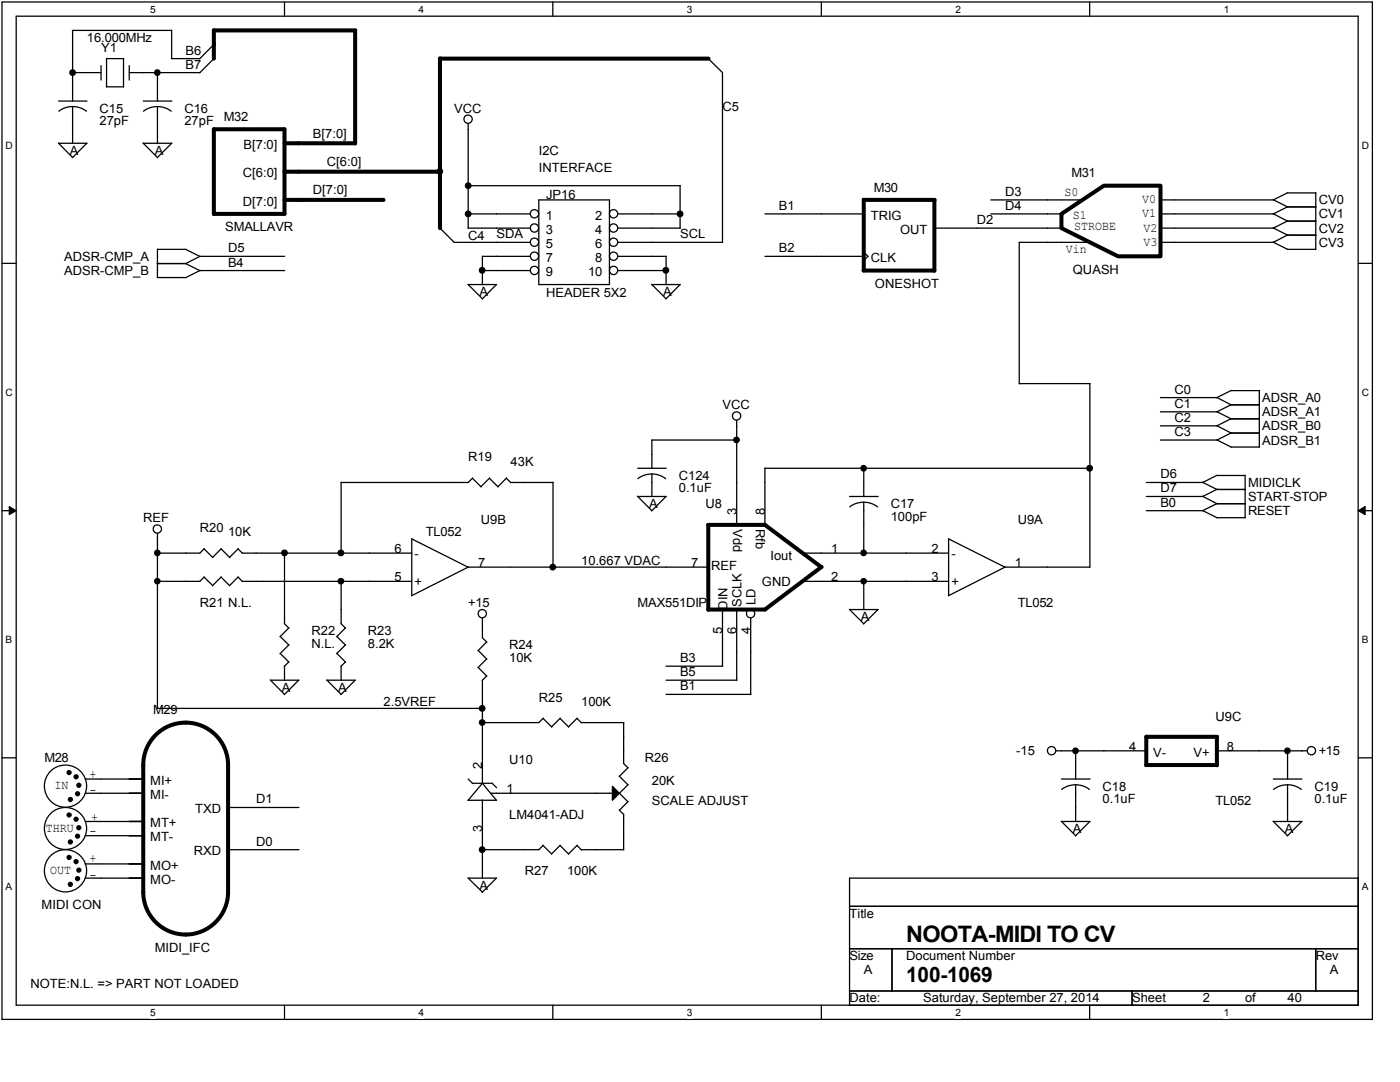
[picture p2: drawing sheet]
<svg xmlns="http://www.w3.org/2000/svg" width="279mm" height="216mm" viewBox="0 0 279 216" stroke-linecap="round" stroke-linejoin="round" font-family="sans-serif">
<path d="M.4 .4h273.5v203h-273.5zM3.2 3.2h267.9v197.4h-267.9z" fill="none" stroke="#000" stroke-width=".25"/>
<g fill="#fff">
<path d="M30 .7h1.1v2.3h-1.1z"/>
<path d="M30 200.9h1.1v2.3h-1.1z"/>
</g>
<path d="M56.8 .4v2.8M56.8 200.6v2.8" fill="none" stroke="#000" stroke-width=".25"/>
<g fill="#fff">
<path d="M83.5 .7h1.1v2.3h-1.1z"/>
<path d="M83.5 200.9h1.1v2.3h-1.1z"/>
</g>
<path d="M110.3 .4v2.8M110.3 200.6v2.8" fill="none" stroke="#000" stroke-width=".25"/>
<g fill="#fff">
<path d="M137.1 .7h1.1v2.3h-1.1z"/>
<path d="M137.1 200.9h1.1v2.3h-1.1z"/>
</g>
<path d="M163.9 .4v2.8M163.9 200.6v2.8" fill="none" stroke="#000" stroke-width=".25"/>
<g fill="#fff">
<path d="M190.7 .7h1.1v2.3h-1.1z"/>
<path d="M190.7 200.9h1.1v2.3h-1.1z"/>
</g>
<path d="M217.5 .4v2.8M217.5 200.6v2.8" fill="none" stroke="#000" stroke-width=".25"/>
<g fill="#fff">
<path d="M244.2 .7h1.1v2.3h-1.1z"/>
<path d="M244.2 200.9h1.1v2.3h-1.1z"/>
<path d="M1.1 27.9h1.5v2.2h-1.5z"/>
<path d="M271.8 27.9h1.4v2.2h-1.4z"/>
<path d="M1.1 77.2h1.5v2.2h-1.5z"/>
<path d="M271.8 77.2h1.4v2.2h-1.4z"/>
</g>
<path d="M.4 52.5h2.8M271.1 52.5h2.8" fill="none" stroke="#000" stroke-width=".25"/>
<g fill="#fff">
<path d="M1.1 126.5h1.3v2.3h-1.3z"/>
<path d="M271.8 126.5h1.3v2.3h-1.3z"/>
</g>
<path d="M.4 101.9h2.8M271.1 101.9h2.8" fill="none" stroke="#000" stroke-width=".25"/>
<path d="M1.8 101.1l1.4 .8-1.4 .8zM271.1 101.9l1.3-.8v1.6z" fill="#000"/>
<path d="M1.8 101.1l1.4 .8-1.4 .8zM271.1 101.9l1.3-.8v1.6z" fill="none" stroke="#000" stroke-width=".2"/>
<g fill="#fff">
<path d="M1.1 175.9h1.3v2.2h-1.3z"/>
<path d="M271.8 175.9h1.3v2.2h-1.3z"/>
</g>
<g fill="none" stroke="#000" stroke-width=".25">
<path d="M14.5 14.5h5.7M20.2 13.1v2.9M21.2 17.3h3.5M24.7 11.7v5.7M24.7 11.7h-3.4v5.6M25.8 13.1v2.9M25.8 14.5h14.1M31.4 14.4v5.8M34.2 11.7h5.7M34.3 6.1h-19.8v14.1M34.3 6v5.7M42.7 11.7l-2.9 2.8"/>
<path d="M42.7 8.9l-2.9 2.8M141.3 11.7l2.9 2.8v33.9M11.7 28.5l2.8 2.9M11.7 28.6h5.7M11.7 20.2h5.7M14.5 21.3l1.4 .2 1.3 .7M14.5 21.3l-1.5 .2-1.3 .7M14.5 21.3v7.3M17.3 28.6l-2.9 2.9M28.5 28.5l2.9 2.9M28.6 28.6h5.7M28.6 20.2h5.7"/>
<path d="M31.4 21.3l1.5 .2 1.3 .7M31.4 21.3l-1.5 .2-1.3 .7M31.4 21.3v7.3M34.3 28.6l-2.9 2.9M93.4 24.7v20.9M93.4 37.1h42.4M107.5 39.9h14.1v16.9h-14.1zM135.7 37.1v8.5M197.7 39.9h18.4M231.6 37.1v14M231.6 39.9h22.6M254.1 39.8l2.9 1.5"/>
<path d="M257 38.5h5.6M257 38.4l-2.9 1.5M262.6 38.5v11.3M31.4 52.6h5.7l2.8 1.4M31.4 55.4h5.7M31.4 49.7v5.7M31.4 49.8h5.7l2.8 1.4M56.8 51.1h-16.9l-2.9 1.5M56.8 54h-16.9l-2.9 1.4M87.8 45.5l2.8 2.9h15.2M93.4 56.7l2.9 2.9M93.4 56.8h5.7l-2.9 2.9"/>
<path d="M93.4 42.7h12.4M93.4 45.5h12.4M96.3 54h9.5M105.8 51.1h-9.5v5.7M123.3 42.7h12.5M123.3 51.1h9.7M123.3 45.5h12.5M123.3 48.4h20.9M123.3 54h9.7M130.1 56.7l2.8 2.9M130.1 56.8h5.7M132.9 51.1v5.7"/>
<path d="M135.7 56.8l-2.8 2.9M152.7 42.7h19.7M152.7 51.1h19.7M172.4 50.3l.8 .8-.8 .9M186.5 45.5h25.3M197.7 42.7h14.1M217.5 48.4h-14.1v28.2M231.6 42.7h22.6M231.6 45.5h22.6M231.6 48.4h22.6M254.1 42.6l2.9 1.5M254.1 45.5l2.9 1.4"/>
<path d="M254.1 48.3l2.9 1.5M256.9 41.3h5.7M256.9 44.1h5.7M256.9 46.9h5.7M256.9 49.8h5.7M257 41.2l-2.9 1.5M257 44.1l-2.9 1.4M257 46.9l-2.9 1.5M203.4 76.5h14.1M217.5 76.5v36.7M242.8 79.3l2.9 1.5h5.7M245.7 77.9h5.7"/>
<path d="M245.7 77.9l-2.8 1.4h-11.3M251.3 77.9v11.3M68.1 96.2v14.2M94.3 95.4l-.9 .9h-25.3M97.7 95.4l-1.7 1.8-1.7-1.8M101.1 95.4l.8 .9M101.1 95.4l-1.7 1.8-1.7-1.8M101.9 96.3h8.5M110.4 96.2v17M127.2 99l2.9 2.9M127.3 99.1h5.7M127.3 93.4h5.7"/>
<path d="M130.1 94.6l1.4 .2 1.3 .7M130.1 94.6l-1.5 .2-1.3 .7M130.1 94.6v4.5M132.9 99.1l-2.8 2.8M147 83.9v20.8M147 87.8h-16.9v5.6M152.7 93.4v11.3M152.7 93.4h64.8M169.5 99.1h5.8M172.4 93.4v5.7M228.8 99.1h11.3M228.8 96.3h11.3"/>
<path d="M240 96.2l2.9 1.5M240 99l2.9 1.5-2.9 1.4M242.8 82.1l2.9 1.5h5.7M242.8 84.9l2.9 1.5h5.7M242.8 87.8l2.9 1.4h5.6M242.8 97.7h5.7M242.9 94.9h5.6M242.9 94.8l-2.9 1.5M242.9 97.6l-2.9 1.5M245.7 80.7l-2.8 1.5h-11.3M245.7 83.5l-2.8 1.5h-11.3M245.7 86.4l-2.8 1.4h-11.3"/>
<path d="M248.5 94.9v8.4M31.4 106.4v35M40.7 109.5l1.8 1.8M40.7 115.2l1.8 1.7M40.8 109.5l-.9 .9h-8.5M40.8 115.1l-.9 .9h-8.5M44.1 109.5l1.8 1.8M44.1 115.2l1.8 1.7M44.2 109.5l-1.8 1.7M44.2 115.1l-1.8 1.7M47.5 109.5l.9 .9M47.5 115.2l.9 .8"/>
<path d="M47.6 109.5l-1.8 1.7M47.6 115.1l-1.8 1.7M48.4 110.4h33.8M48.4 116h33.8M56.8 110.3v14.2l.9 .9M68.1 116v8.5l.9 .9-1.8 1.6M82.2 107.5v11.3M82.2 107.5l11.3 5.7M141.4 113.2h-48l-11.3 5.7M160.2 110.4h29.1M160.2 116h29.1M172.4 100.2l1.4 .2 1.3 .7"/>
<path d="M172.4 100.2l-1.5 .2-1.3 .7M172.4 100.2v10.2M172.4 116v5.7M189.3 107.5v11.3M189.3 107.5l11.3 5.7M217.5 113.2h-16.9l-11.3 5.7M228.8 101.9h11.3M240 101.9l2.9 1.4M242.8 100.5h5.7M242.8 103.3h5.7M53.9 135.7l2.9 2.9M54 135.7h5.7"/>
<path d="M55.9 127l1.8 1.7M55.9 130.4l1.8 1.7M56.8 132.9v2.8M57.6 125.3l-1.7 1.7M57.6 128.7l-1.7 1.7M57.6 132.1l-.9 .9M59.6 135.7l-2.9 2.9M65.2 135.7l2.9 2.9M65.2 135.7h5.7l-2.9 2.9M67.2 127l1.8 1.7M67.2 130.4l1.8 1.7M68.1 132.9v2.8"/>
<path d="M68.9 128.7l-1.7 1.7M68.9 132.1l-.9 .9M95.4 129.8l1.8 1.7M95.4 133.2l1.8 1.7M96.3 123.3v4l.9 .8-1.8 1.7M96.3 135.7v20.6l-2.9 3.4M97.1 134.9l-.9 .9M97.1 131.5l-1.7 1.7M132.9 135.7h14.2M132.9 132.9h11.3M132.9 138.6h17M144.2 121.6v11.3"/>
<path d="M147 121.6v14.1M149.8 123.3v15.3M169.5 121.6l2.9 2.9M169.5 121.6h5.8M175.2 121.6l-2.9 2.9M.4 151.2h2.8M17 158.3h11.6M17 155.4h11.6M31.4 141.4h64.9M93.4 155.4l.9 .9M94.3 156.3h4l.8 .9M96.2 156.3l2.9 3.4h-5.7"/>
<path d="M96.3 159.6v15.6M97.9 158.3h24.3M108.4 143.3l1.7 1.8M108.4 143.3l-.9 .9h-11.3M111.8 143.3l1.7 1.8M111.8 143.3l-1.7 1.7M115.2 143.3l.8 .9M115.2 143.3l-1.7 1.7M116 144.2h8.5v8.2M122.2 156.9l1.4 1.4-1.4 1.4zM123.6 158.2l1.8 1.7-1.8 1.8M123.6 154.9l1.7 1.7"/>
<path d="M124.4 152.3l.9 .9M125.4 156.5l-1.8 1.8M125.4 153.2l-1.8 1.7M210.7 149.8h18.1M211.8 155.4h5.7M214.7 156.6l1.4 .2 1.3 .7M214.7 156.6l-1.5 .2-1.3 .7M214.7 149.8v5.6M214.7 156.6v7.3M242.9 149.8h18M254.1 155.4h5.7M257 156.6l1.4 .2 1.3 .7"/>
<path d="M257 156.6l-1.5 .2-1.3 .7M257 149.8v5.6M257 156.6v7.3M271.1 151.2h2.8M17 175.2h11.6M17 163.9h11.6M17 166.8h11.6M17 172.4h11.6M45.5 161.1h14.2M45.5 169.5h14.2M93.4 175.2l2.9 2.8M93.4 175.2h5.7l-2.9 2.9"/>
<path d="M108.4 168.7l1.7 1.7M108.4 168.7l-.9 .8h-11.3M111.8 168.7l1.7 1.7M111.8 168.7l-1.7 1.7M115.2 168.7l.8 .9M115.2 168.7l-1.7 1.7M116 169.5h8.5M123.6 161.6l.9 .9v7.1M169.5 175.2h101.6v25.4h-101.6zM211.8 163.9l2.9 2.9M211.8 163.9h5.7M217.5 163.9l-2.9 2.9"/>
<path d="M254.1 163.9l2.9 2.9M254.1 163.9h5.7M259.8 163.9l-2.9 2.9M169.5 180.8h101.6M169.5 189.3h101.6M169.5 197.7h101.6M178 189.3v8.4M225.9 197.7v2.9M262.6 189.3v8.4"/>
<circle cx="14.5" cy="14.5" r=".56"/>
<circle cx="31.4" cy="14.5" r=".55"/>
<circle cx="87.8" cy="34.2" r=".55"/>
<circle cx="93.4" cy="23.8" r=".83"/>
<circle cx="93.4" cy="37" r=".56"/>
<circle cx="93.4" cy="42.7" r=".56"/>
<circle cx="96.2" cy="53.9" r=".56"/>
<circle cx="106.7" cy="51.1" r=".83"/>
<circle cx="106.7" cy="54" r=".83"/>
<circle cx="106.7" cy="45.5" r=".83"/>
<circle cx="106.7" cy="42.7" r=".83"/>
<circle cx="106.7" cy="48.3" r=".83"/>
<circle cx="122.4" cy="45.5" r=".83"/>
<circle cx="122.4" cy="51.1" r=".83"/>
<circle cx="122.4" cy="54" r=".83"/>
<circle cx="122.4" cy="42.7" r=".83"/>
<circle cx="122.4" cy="48.3" r=".83"/>
<circle cx="132.9" cy="53.9" r=".56"/>
<circle cx="135.7" cy="42.7" r=".56"/>
<circle cx="147" cy="87.8" r=".55"/>
<circle cx="147" cy="83" r=".83"/>
<circle cx="172.3" cy="93.4" r=".55"/>
<circle cx="217.5" cy="93.4" r=".56"/>
<circle cx="31.4" cy="110.3" r=".55"/>
<circle cx="31.4" cy="116" r=".54"/>
<circle cx="31.4" cy="105.6" r=".83"/>
<circle cx="56.8" cy="110.3" r=".56"/>
<circle cx="68" cy="110.3" r=".56"/>
<circle cx="68" cy="116" r=".55"/>
<circle cx="110.3" cy="113.2" r=".56"/>
<circle cx="172.3" cy="110.3" r=".55"/>
<circle cx="172.4" cy="116" r=".54"/>
<circle cx="96.2" cy="122.4" r=".83"/>
<circle cx="149.8" cy="122.4" r=".83"/>
<circle cx="13.1" cy="156.9" r="4.2"/>
<circle cx="13.8" cy="154.2" r=".4"/>
<circle cx="14" cy="159.5" r=".4"/>
<circle cx="15.2" cy="155" r=".4"/>
<circle cx="15.5" cy="158.4" r=".4"/>
<circle cx="15.7" cy="156.7" r=".4"/>
<circle cx="96.2" cy="141.3" r=".56"/>
<circle cx="96.2" cy="144.2" r=".55"/>
<circle cx="209.9" cy="149.8" r=".83"/>
<circle cx="214.6" cy="149.8" r=".55"/>
<circle cx="256.9" cy="149.8" r=".55"/>
<circle cx="261.7" cy="149.8" r=".83"/>
<circle cx="13.1" cy="173.8" r="4.2"/>
<circle cx="13.1" cy="165.3" r="4.2"/>
<circle cx="13.8" cy="162.6" r=".4"/>
<circle cx="13.8" cy="171.1" r=".4"/>
<circle cx="14" cy="168" r=".4"/>
<circle cx="14" cy="176.5" r=".4"/>
<circle cx="15.2" cy="163.5" r=".4"/>
<circle cx="15.2" cy="171.9" r=".4"/>
<circle cx="15.5" cy="166.9" r=".4"/>
<circle cx="15.5" cy="175.3" r=".4"/>
<circle cx="15.7" cy="173.6" r=".4"/>
<circle cx="15.7" cy="165.2" r=".4"/>
<circle cx="96.2" cy="169.5" r=".56"/>
</g>
<g fill="none" stroke="#000" stroke-width=".8">
<path d="M42.7 6v5.7M42.7 6.1h28.2v22.5M141.4 11.7h-53.6v33.8M42.7 25.8h14.1v16.9h-14.1zM56.8 28.6h14.1M56.8 39.9h19.7M56.8 34.3h31M172.3 54h14.2M172.4 54v-14.1h14.1v14.1M211.8 42.7l8.5-5.6h11.3v14h-8.5l-11.3-5.6zM141.3 104.7h11.4M141.4 104.7v17"/>
<path d="M152.6 104.7l11.3 8.5M164 113.1l-11.3 8.5M141.4 121.6h11.3M45.5 152.7a8.5 8.5 0 0 0-8.4-8.5 8.5 8.5 0 0 0-8.5 8.5v25.4M45.5 152.6v25.4a8.5 8.5 0 0 1-8.4 8.5 8.5 8.5 0 0 1-8.5-8.5M228.7 152.7h14.2M228.8 147h14.1v5.7M228.8 147v5.7"/>
</g>
<g fill="#000">
<path d="M122.2 156.9l1.4 1.4-1.4 1.4z"/>
<circle cx="14.5" cy="14.5" r=".56"/>
<circle cx="31.4" cy="14.5" r=".55"/>
<circle cx="87.8" cy="34.2" r=".55"/>
<circle cx="93.4" cy="37" r=".56"/>
<circle cx="93.4" cy="42.7" r=".56"/>
<circle cx="96.2" cy="53.9" r=".56"/>
<circle cx="132.9" cy="53.9" r=".56"/>
<circle cx="135.7" cy="42.7" r=".56"/>
<circle cx="147" cy="87.8" r=".55"/>
<circle cx="172.3" cy="93.4" r=".55"/>
<circle cx="217.5" cy="93.4" r=".56"/>
<circle cx="31.4" cy="110.3" r=".55"/>
<circle cx="31.4" cy="116" r=".54"/>
<circle cx="56.8" cy="110.3" r=".56"/>
<circle cx="68" cy="110.3" r=".56"/>
<circle cx="68" cy="116" r=".55"/>
<circle cx="110.3" cy="113.2" r=".56"/>
<circle cx="172.3" cy="110.3" r=".55"/>
<circle cx="172.4" cy="116" r=".54"/>
<circle cx="13.8" cy="154.2" r=".4"/>
<circle cx="14" cy="159.5" r=".4"/>
<circle cx="15.2" cy="155" r=".4"/>
<circle cx="15.5" cy="158.4" r=".4"/>
<circle cx="15.7" cy="156.7" r=".4"/>
<circle cx="96.2" cy="141.3" r=".56"/>
<circle cx="96.2" cy="144.2" r=".55"/>
<circle cx="214.6" cy="149.8" r=".55"/>
<circle cx="256.9" cy="149.8" r=".55"/>
<circle cx="13.8" cy="162.6" r=".4"/>
<circle cx="13.8" cy="171.1" r=".4"/>
<circle cx="14" cy="168" r=".4"/>
<circle cx="14" cy="176.5" r=".4"/>
<circle cx="15.2" cy="163.5" r=".4"/>
<circle cx="15.2" cy="171.9" r=".4"/>
<circle cx="15.5" cy="166.9" r=".4"/>
<circle cx="15.5" cy="175.3" r=".4"/>
<circle cx="15.7" cy="173.6" r=".4"/>
<circle cx="15.7" cy="165.2" r=".4"/>
<circle cx="96.2" cy="169.5" r=".56"/>
</g>
<text font-size="4.5" x="180.8" y="187.9">NOOTA-MIDI TO CV</text>
<text font-size="4.2" x="180.8" y="196">100-1069</text>
<g font-size="2.5">
<text x="17.3" y="8.4">16.000MHz</text>
<text x="20.2" y="10.3">Y1</text>
<text x="37.1" y="10.9">B6</text>
<text x="37.1" y="13.7">B7</text>
<text x="19.9" y="22.4">C15</text>
<text x="36.8" y="22.4">C16</text>
<text x="90.6" y="22.4">VCC</text>
<text x="144.2" y="22.2">C5</text>
<text x="19.9" y="25">27pF</text>
<text x="36.8" y="25">27pF</text>
<text x="44.7" y="24.1">M32</text>
<text x="48.6" y="29.7">B[7:0]</text>
<text x="62.4" y="27.5">B[7:0]</text>
<text x="13.9" y="30.9">A</text>
<text x="30.9" y="30.9">A</text>
<text x="48.5" y="35.4">C[6:0]</text>
<text x="65.2" y="33.2">C[6:0]</text>
<text x="107.5" y="30.9">I2C</text>
<text x="107.5" y="34.3">INTERFACE</text>
<text x="213.8" y="35.4">M31</text>
<text x="48.5" y="41">D[7:0]</text>
<text x="62.4" y="38.8">D[7:0]</text>
<text x="109" y="39.6">JP16</text>
<text x="155.4" y="41.9">B1</text>
<text x="174.4" y="38.2">M30</text>
<text x="200.6" y="39.1">D3</text>
<text x="200.6" y="41.9">D4</text>
<text x="212.4" y="39.1">S0</text>
<text x="227.9" y="40.6">V0</text>
<text x="263.2" y="40.8">CV0</text>
<text x="45" y="46.1">SMALLAVR</text>
<text x="93.4" y="47.8">C4</text>
<text x="99.1" y="47.5">SDA</text>
<text x="108.9" y="43.8">1</text>
<text x="108.9" y="46.7">3</text>
<text x="118.8" y="43.8">2</text>
<text x="118.8" y="46.7">4</text>
<text x="135.7" y="47.5">SCL</text>
<text x="173.8" y="43.8">TRIG</text>
<text x="179.6" y="46.7">OUT</text>
<text x="194.9" y="44.7">D2</text>
<text x="214.1" y="43.7">S1</text>
<text x="214.4" y="45.9">STROBE</text>
<text x="227.9" y="43.4">V1</text>
<text x="228.2" y="46.2">V2</text>
<text x="263.2" y="43.6">CV1</text>
<text x="263.2" y="46.4">CV2</text>
<text x="12.8" y="52">ADSR-CMP_A</text>
<text x="45.5" y="50.3">D5</text>
<text x="45.5" y="53.2">B4</text>
<text x="108.9" y="49.5">5</text>
<text x="108.9" y="52.3">7</text>
<text x="118.8" y="49.5">6</text>
<text x="118.8" y="52.3">8</text>
<text x="155.4" y="50.3">B2</text>
<text x="173.8" y="52.3">CLK</text>
<text x="212.7" y="50.4">Vin</text>
<text x="228.2" y="49">V3</text>
<text x="263.2" y="49.2">CV3</text>
<text x="12.8" y="54.9">ADSR-CMP_B</text>
<text x="95.7" y="59.1">A</text>
<text x="108.9" y="55.1">9</text>
<text x="109" y="59.4">HEADER 5X2</text>
<text x="117.4" y="55.1">10</text>
<text x="132.3" y="59.1">A</text>
<text x="174.6" y="57.4">ONESHOT</text>
<text x="214.1" y="54.6">QUASH</text>
<text x="144.2" y="81.6">VCC</text>
<text x="234.4" y="78.5">C0</text>
<text x="234.4" y="81.4">C1</text>
<text x="251.9" y="80.2">ADSR_A0</text>
<text x="251.9" y="83.1">ADSR_A1</text>
<text x="234.4" y="84.2">C2</text>
<text x="234.4" y="87">C3</text>
<text x="251.9" y="85.9">ADSR_B0</text>
<text x="251.9" y="88.7">ADSR_B1</text>
<text x="93.4" y="92.1">R19</text>
<text x="101.9" y="92.9">43K</text>
<text x="135.5" y="95.7">C124</text>
<text x="231.6" y="95.5">D6</text>
<text x="129.5" y="101.4">A</text>
<text x="135.5" y="98.3">0.1uF</text>
<text x="140.8" y="101.4">U8</text>
<text x="177.8" y="101.4">C17</text>
<text x="231.6" y="98.3">D7</text>
<text x="231.6" y="101.1">B0</text>
<text x="249.1" y="97.2">MIDICLK</text>
<text x="249.1" y="100">START-STOP</text>
<text x="28.6" y="104.2">REF</text>
<text x="39.9" y="106.2">R20</text>
<text x="45.5" y="107">10K</text>
<text x="85" y="107">TL052</text>
<text x="96" y="104.5">U9B</text>
<text x="146.3" y="105.6" transform="rotate(90 146.3 105.6)">Vdd</text>
<text x="147" y="102.7" transform="rotate(-90 147 102.7)">3</text>
<text x="150.8" y="105.6" transform="rotate(90 150.8 105.6)">Rfb</text>
<text x="152.6" y="102.7" transform="rotate(-90 152.6 102.7)">8</text>
<text x="177.8" y="103.9">100pF</text>
<text x="203.1" y="104.5">U9A</text>
<text x="249.1" y="102.8">RESET</text>
<text x="78.7" y="110.3">6</text>
<text x="82.7" y="111.3">-</text>
<text x="95.4" y="113.1">7</text>
<text x="116" y="112.7">10.667 VDAC</text>
<text x="137.9" y="113.1">7</text>
<text x="141.9" y="113.8">REF</text>
<text x="153.8" y="111.8">Iout</text>
<text x="165.9" y="110.3">1</text>
<text x="185.9" y="110.3">2</text>
<text x="189.9" y="111.3">-</text>
<text x="202.6" y="113.1">1</text>
<text x="78.7" y="116">5</text>
<text x="82.7" y="116.9">+</text>
<text x="152.1" y="116.9">GND</text>
<text x="165.9" y="116">2</text>
<text x="185.9" y="116">3</text>
<text x="189.9" y="116.9">+</text>
<text x="39.9" y="121.1">R21 N.L.</text>
<text x="93.4" y="121.1">+15</text>
<text x="127.3" y="121.1">MAX551DIP</text>
<text x="145.2" y="121.6" transform="rotate(-90 145.2 121.6)">DIN</text>
<text x="148" y="121.1" transform="rotate(-90 148 121.1)">SCLK</text>
<text x="150.8" y="120.8" transform="rotate(-90 150.8 120.8)">LD</text>
<text x="171.8" y="123.9">A</text>
<text x="203.1" y="121.1">TL052</text>
<text x="62.2" y="126.7">R22</text>
<text x="62.2" y="129.3">N.L.</text>
<text x="73.4" y="126.7">R23</text>
<text x="73.4" y="129.3">8.2K</text>
<text x="101.6" y="129.5">R24</text>
<text x="144.1" y="126.6" transform="rotate(-90 144.1 126.6)">5</text>
<text x="147" y="126.6" transform="rotate(-90 147 126.6)">6</text>
<text x="149.8" y="126.6" transform="rotate(-90 149.8 126.6)">4</text>
<text x="101.6" y="132.1">10K</text>
<text x="135.7" y="132.1">B3</text>
<text x="135.7" y="134.9">B5</text>
<text x="135.7" y="137.8">B1</text>
<text x="30.6" y="142.5">M29</text>
<text x="56.2" y="138">A</text>
<text x="67.5" y="138">A</text>
<text x="76.5" y="140.8">2.5VREF</text>
<text x="107.5" y="140">R25</text>
<text x="116" y="140.8">100K</text>
<text x="242.6" y="143.9">U9C</text>
<text x="225.3" y="149.8">4</text>
<text x="244.8" y="149.8">8</text>
<text x="8.9" y="152.1">M28</text>
<text x="17.9" y="155.3">+</text>
<text x="96.2" y="153.5" transform="rotate(-90 96.2 153.5)">2</text>
<text x="101.6" y="152.4">U10</text>
<text x="128.7" y="152.1">R26</text>
<text x="202.8" y="150.7">-15</text>
<text x="230.2" y="151">V-</text>
<text x="238.2" y="151">V+</text>
<text x="263.2" y="150.7">+15</text>
<text x="10.9" y="157.5">IN</text>
<text x="17.9" y="158.4">-</text>
<text x="30" y="156.6">MI+</text>
<text x="30" y="159.4">MI-</text>
<text x="51.1" y="160.3">D1</text>
<text x="101.1" y="158.2">1</text>
<text x="130.1" y="156.6">20K</text>
<text x="130.1" y="160.6">SCALE ADJUST</text>
<text x="220" y="157.7">C18</text>
<text x="220" y="160.3">0.1uF</text>
<text x="242.6" y="160.6">TL052</text>
<text x="262.3" y="157.7">C19</text>
<text x="262.3" y="160.3">0.1uF</text>
<text x="9.2" y="166">THRU</text>
<text x="17.9" y="166.6">-</text>
<text x="18.2" y="163.7">+</text>
<text x="30" y="165.1">MT+</text>
<text x="30" y="167.9">MT-</text>
<text x="39" y="162.3">TXD</text>
<text x="96.2" y="166.1" transform="rotate(-90 96.2 166.1)">3</text>
<text x="101.6" y="163.4">LM4041-ADJ</text>
<text x="214.1" y="166.2">A</text>
<text x="256.4" y="166.2">A</text>
<text x="17.9" y="171.9">+</text>
<text x="30" y="173.5">MO+</text>
<text x="38.7" y="170.7">RXD</text>
<text x="51.1" y="168.7">D0</text>
<text x="10" y="174.5">OUT</text>
<text x="17.9" y="175.3">-</text>
<text x="30" y="176.4">MO-</text>
<text x="95.7" y="177.5">A</text>
<text x="104.7" y="174.7">R27</text>
<text x="113.2" y="174.7">100K</text>
<text x="8.3" y="181.4">MIDI CON</text>
<text x="169.5" y="183.1">Title</text>
<text x="30.9" y="189.9">MIDI_IFC</text>
<text x="169.5" y="191.6">Size</text>
<text x="180.8" y="191.6">Document Number</text>
<text x="262.6" y="191.6">Rev</text>
<text x="6.1" y="197.2">NOTE:N.L. =&gt; PART NOT LOADED</text>
<text x="172.4" y="194.4">A</text>
<text x="265.4" y="194.4">A</text>
<text x="169.5" y="200">Date:</text>
<text x="184.2" y="200">Saturday, September 27, 2014</text>
<text x="225.9" y="200">Sheet</text>
<text x="240" y="200">2</text>
<text x="248.5" y="200">of</text>
<text x="257" y="200">40</text>
</g>
<g font-size="2">
<text x="30" y="2.6">5</text>
<text x="83.5" y="2.6">4</text>
<text x="137.1" y="2.6">3</text>
<text x="190.7" y="2.6">2</text>
<text x="244.2" y="2.6">1</text>
<text x="1.1" y="29.7">D</text>
<text x="271.8" y="29.7">D</text>
<text x="1.1" y="79">C</text>
<text x="271.8" y="79">C</text>
<text x="1.1" y="128.4">B</text>
<text x="271.8" y="128.4">B</text>
<text x="1.1" y="177.7">A</text>
<text x="271.8" y="177.7">A</text>
<text x="30" y="202.7">5</text>
<text x="83.5" y="202.7">4</text>
<text x="137.1" y="202.7">3</text>
<text x="190.7" y="202.7">2</text>
<text x="244.2" y="202.7">1</text>
</g>
</svg>
